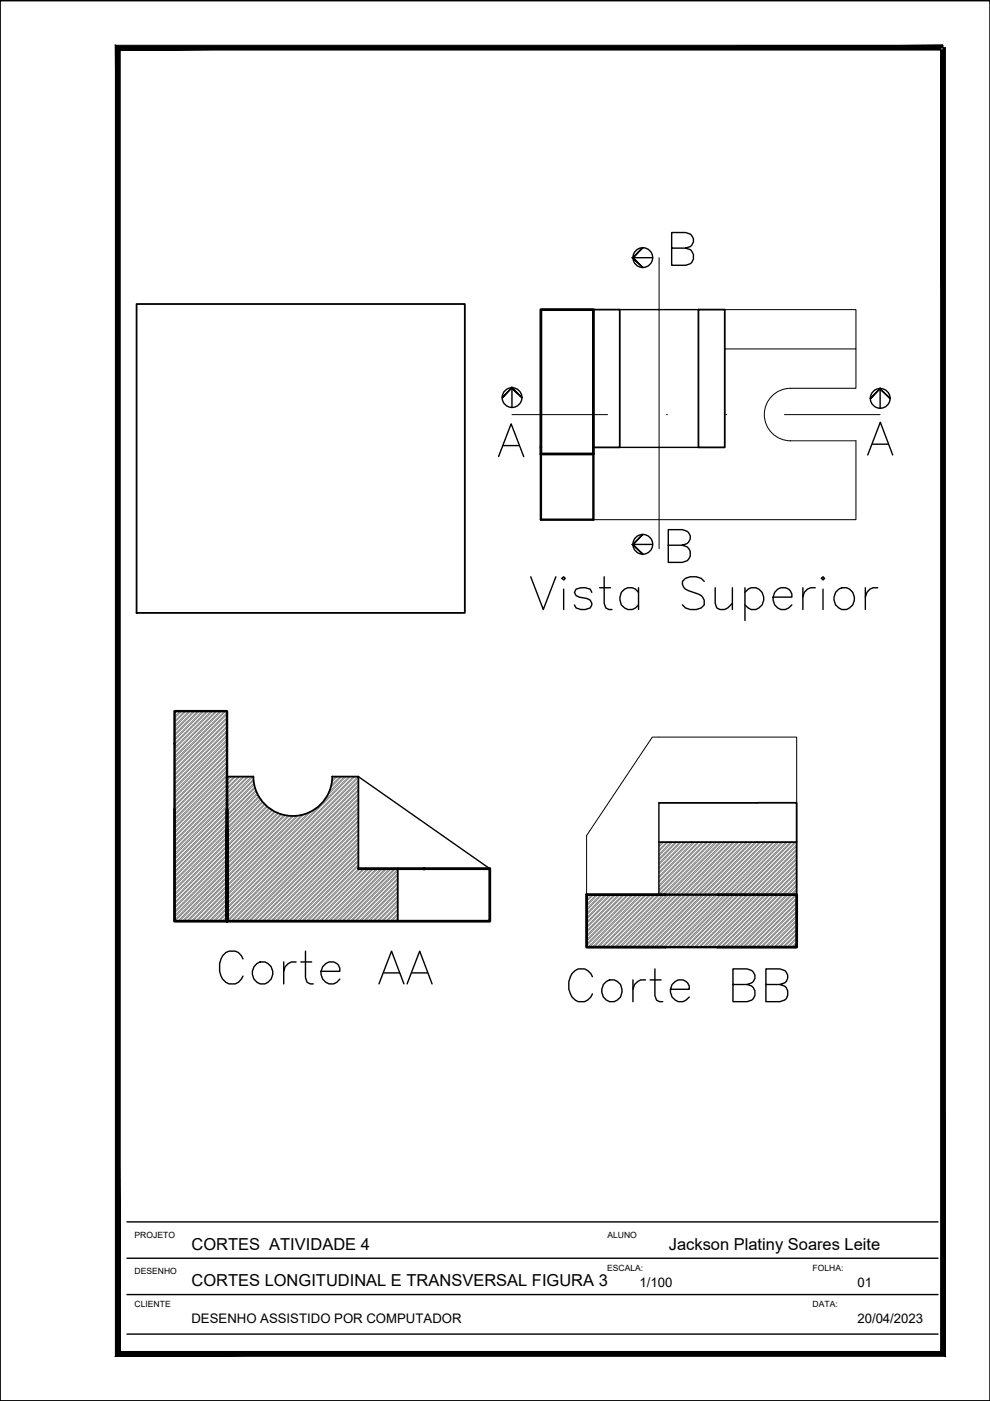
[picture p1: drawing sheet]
<svg xmlns="http://www.w3.org/2000/svg" width="210mm" height="297mm" viewBox="0 0 210 297" stroke-linecap="round" stroke-linejoin="round" font-family="sans-serif">
<!-- layer: A-PARED -->
<path d="M0 .1h209.9v296.9h-209.9zM29 64.5h69.6v65.4h-69.6zM125.8 65.6h5.6v29.3h-5.6M148.1 65.6h5.6v29.3h-5.6zM48.1 164.7h5.6M53.7 164.6a8.4 8.4 0 0 0 8.4 8.4 8.4 8.4 0 0 0 8.3-8.4M70.4 164.7h5.6v19.5M139.7 178.5h29.2M160.6 170.2h8.3v19.5M84.3 184.2v11.1" fill="none" stroke="#000" stroke-width=".38"/>
<g fill="none" stroke="#808080" stroke-width=".21">
<path d="M37.3 150.8l-.3 .2M37.6 150.8l-.6 .5M38.2 150.8l-1.2 1.2M38.5 150.8l-1.5 1.5M39.2 150.8l-2.2 2.1M39.5 150.8l-2.5 2.4M40.1 150.8l-3.1 3M40.4 150.8l-3.4 3.4M41 150.8l-4 4M41.3 150.8l-4.3 4.3M42 150.8l-5 4.9M42.2 150.8l-5.2 5.2"/>
<path d="M42.9 150.8l-5.9 5.9M43.2 150.8l-6.2 6.2M43.8 150.8l-6.8 6.8M44.2 150.8l-7.2 7.1M44.8 150.8l-7.8 7.7M45.1 150.8l-8.1 8M45.7 150.8l-8.7 8.7M46 150.8l-9 9M46.7 150.8l-9.7 9.6M46.9 150.8l-9.9 9.9M47.6 150.8l-10.6 10.5M47.9 150.8l-10.9 10.9"/>
<path d="M48.1 151.1l-11.1 11.1M48.1 152.1l-11.1 11.1M48.1 153l-11.1 11.2M48.1 154l-11.1 11.1M48.1 154.9l-11.1 11.1M48.1 155.8l-11.1 11.1M48.1 156.7l-11.1 11.2M48.1 157.7l-11.1 11.1M48.1 158.7l-11.1 11.1M48.1 159.6l-11.1 11.1M48.1 151.5l-11.1 11.1M48.1 152.4l-11.1 11.1"/>
<path d="M48.1 153.3l-11.1 11.2M48.1 154.2l-11.1 11.2M48.1 155.2l-11.1 11.1M48.1 156.2l-11.1 11.1M48.1 157.1l-11.1 11.1M48.1 158l-11.1 11.1M48.1 158.9l-11.1 11.2M48.1 159.9l-11.1 11.1M48.1 160.5l-11.1 11.1M48.1 161.4l-11.1 11.2M48.1 162.4l-11.1 11.1M48.1 163.3l-11.1 11.1"/>
<path d="M48.1 164.2l-11.1 11.2M48.1 160.8l-11.1 11.1M48.1 161.7l-11.1 11.2M48.1 162.7l-11.1 11.1M48.1 163.6l-11.1 11.2M48.1 164.6l-11.1 11.1M48.6 164.7l-11.6 11.6M49 164.7l-12 11.9M49.6 164.7l-12.6 12.6M49.9 164.7l-12.9 12.9M50.5 164.7l-13.5 13.5M50.8 164.7l-13.8 13.8"/>
<path d="M51.5 164.7l-14.5 14.4M51.8 164.7l-14.8 14.7M52.4 164.7l-15.4 15.4M52.7 164.7l-15.7 15.7M53.3 164.7l-16.3 16.3M53.7 164.7l-16.7 16.6M53.7 165.3l-16.7 16.6M53.8 165.5l-16.8 16.8M53.8 166.1l-16.8 16.8M53.9 166.4l-16.9 16.8M54 166.9l-17 16.9M54.1 167.1l-17.1 17"/>
<path d="M54.2 167.5l-17.2 17.3M54.3 167.8l-17.3 17.3M54.5 168.2l-17.5 17.5M54.6 168.4l-17.6 17.6M54.8 168.9l-17.8 17.7M54.9 169l-17.9 18M55.2 169.4l-18.2 18.2M55.3 169.6l-18.3 18.3M55.6 170l-18.6 18.5M55.7 170.1l-18.7 18.7M56 170.5l-19 19M56.2 170.6l-19.2 19.2"/>
<path d="M56.5 170.9l-19.5 19.5M56.7 171.1l-19.7 19.6M57 171.3l-20 20M57.2 171.5l-20.2 20.1M57.6 171.7l-20.6 20.6M57.7 171.8l-20.7 20.8M58.2 172.1l-21.2 21.1M58.4 172.2l-21.4 21.3M58.8 172.4l-21.8 21.7M59 172.5l-22 22M59.5 172.6l-22.5 22.5M59.7 172.7l-22.6 22.6"/>
<path d="M60.2 172.8l-22.5 22.5M60.5 172.9l-22.4 22.4M61 173l-22.3 22.3M61.3 173l-22.3 22.3M61.9 173l-22.3 22.3M62.2 173l-22.3 22.3M62.9 173l-22.3 22.3M63.2 173l-22.3 22.3M64 172.8l-22.5 22.5M64.4 172.7l-22.6 22.6M65.4 172.4l-23 22.9M66 172.1l-23.3 23.2"/>
<path d="M70.5 164.7l-.1 .1M71.2 164.7l-.8 .8M71.5 164.7l-1.1 1.1M72.1 164.7l-1.9 1.9M72.4 164.7l-2.3 2.3M73 164.7l-3.3 3.3M73.4 164.7l-3.9 3.9M74 164.7l-30.7 30.6M74.3 164.7l-30.7 30.6M74.9 164.7l-30.6 30.6M75.2 164.7l-30.6 30.6M75.9 164.7l-30.7 30.6"/>
<path d="M76 165.5l-29.9 29.8M76 166.4l-28.9 28.9M76 167.4l-28 27.9M76 164.9l-30.4 30.4M76 165.8l-29.5 29.5M76 166.7l-28.6 28.6M76 168.3l-27 27M76 169.2l-26.1 26.1M76 170.2l-25.2 25.1M76 171.1l-24.2 24.2M76 172l-23.3 23.3M76 173l-22.3 22.3"/>
<path d="M76 173.9l-21.4 21.4M76 174.9l-20.5 20.4M76 175.8l-19.5 19.5M76 176.7l-18.6 18.6M76 177.7l-17.7 17.6M76 178.6l-16.7 16.7M76 179.6l-15.8 15.7M76 167.7l-27.7 27.6M76 168.6l-26.7 26.7M76 169.5l-25.8 25.8M76 170.5l-24.8 24.8M76 171.4l-23.9 23.9"/>
<path d="M76 172.4l-23 22.9M76 173.3l-22 22M76 174.2l-21.1 21.1M76 175.2l-20.2 20.1M76 176.1l-19.2 19.2M76 177l-18.3 18.3M76 178l-17.3 17.3M76 178.9l-16.4 16.4M76 179.9l-15.5 15.4M139.8 178.5l-.1 .1M140.4 178.5l-.7 .8M140.7 178.5l-1 1.1"/>
<path d="M141.4 178.5l-1.7 1.7M141.6 178.5l-1.9 2M142.3 178.5l-2.6 2.6M142.6 178.5l-2.9 3M143.2 178.5l-3.5 3.6M143.5 178.5l-3.8 3.9M144.1 178.5l-4.4 4.5M144.4 178.5l-4.7 4.8M145.1 178.5l-5.4 5.5M145.4 178.5l-5.7 5.8M146 178.5l-6.3 6.4M146.3 178.5l-6.6 6.7"/>
<path d="M146.9 178.5l-7.2 7.3M147.3 178.5l-7.6 7.6M147.9 178.5l-8.2 8.3M148.2 178.5l-8.5 8.6M148.8 178.5l-9.1 9.2M149.1 178.5l-9.4 9.5M149.8 178.5l-10.1 10.1M150.1 178.5l-10.4 10.5M150.7 178.5l-11 11.1M151 178.5l-22.3 22.3M151.6 178.5l-22.2 22.3M152 178.5l-22.3 22.3"/>
<path d="M152.6 178.5l-22.3 22.3M152.9 178.5l-22.3 22.3M153.5 178.5l-22.3 22.3M153.8 178.5l-22.2 22.3M154.5 178.5l-22.3 22.3M154.8 178.5l-22.3 22.3M155.4 178.5l-22.3 22.3M155.7 178.5l-22.3 22.3M156.3 178.5l-22.2 22.3M156.6 178.5l-22.2 22.3M157.3 178.5l-22.3 22.3M157.6 178.5l-22.3 22.3"/>
<path d="M158.2 178.5l-22.3 22.3M158.5 178.5l-22.3 22.3M159.1 178.5l-22.2 22.3M159.5 178.5l-22.3 22.3M160.1 178.5l-22.3 22.3M160.4 178.5l-22.3 22.3M161 178.5l-22.2 22.3M161.3 178.5l-22.2 22.3M162 178.5l-22.3 22.3M162.3 178.5l-22.3 22.3M162.9 178.5l-22.3 22.3M163.2 178.5l-22.3 22.3"/>
<path d="M163.8 178.5l-22.2 22.3M164.1 178.5l-22.2 22.3M164.8 178.5l-22.3 22.3M165.1 178.5l-22.3 22.3M165.7 178.5l-22.3 22.3M166 178.5l-22.2 22.3M166.7 178.5l-22.3 22.3M167 178.5l-22.3 22.3M167.6 178.5l-22.3 22.3M167.9 178.5l-22.3 22.3M168.5 178.5l-22.2 22.3M168.8 178.5l-22.2 22.3"/>
<path d="M168.9 179.1l-21.7 21.7M168.9 179.4l-21.4 21.4M76 180.5l-14.8 14.8M76 181.4l-13.9 13.9M76 182.4l-13 12.9M76 183.3l-12 12M76 180.8l-14.5 14.5M76 181.7l-13.6 13.6M76 182.7l-12.7 12.6M76 183.6l-11.7 11.7M76 184.2l-11.1 11.1M76.4 184.2l-11.2 11.1"/>
<path d="M77 184.2l-11.1 11.1M77.3 184.2l-11.1 11.1M77.9 184.2l-11.1 11.1M78.2 184.2l-11.1 11.1M78.9 184.2l-11.2 11.1M79.2 184.2l-11.2 11.1M79.8 184.2l-11.1 11.1M80.1 184.2l-11.1 11.1M80.7 184.2l-11.1 11.1M81.1 184.2l-11.2 11.1M81.7 184.2l-11.2 11.1M82 184.2l-11.1 11.1"/>
<path d="M82.6 184.2l-11.1 11.1M82.9 184.2l-11.1 11.1M83.6 184.2l-11.2 11.1M83.9 184.2l-11.2 11.1M84.3 184.3l-10.9 11M84.3 185.2l-10 10.1M84.3 186.2l-9.1 9.1M84.3 187.1l-8.1 8.2M84.3 188.1l-7.2 7.2M84.3 189l-6.3 6.3M84.3 189.9l-5.3 5.4M84.3 190.9l-4.4 4.4"/>
<path d="M84.3 191.8l-3.4 3.5M84.3 192.8l-2.5 2.5M84.3 193.7l-1.6 1.6M84.3 194.6l-.6 .7M84.3 184.6l-10.6 10.7M84.3 185.6l-9.7 9.7M84.3 186.5l-8.8 8.8M84.3 187.4l-7.8 7.9M84.3 188.4l-6.9 6.9M84.3 189.3l-5.9 6M84.3 190.2l-5 5.1M84.3 191.2l-4.1 4.1"/>
<path d="M84.3 192.1l-3.1 3.2M84.3 193.1l-2.2 2.2M84.3 194l-1.2 1.3M84.3 194.9l-.3 .4M124.6 189.7l-.2 .2M124.9 189.7l-.5 .5M125.5 189.7l-1.1 1.1M125.8 189.7l-1.4 1.4M126.4 189.7l-2 2.1M126.7 189.7l-2.3 2.4M127.4 189.7l-3 3M127.7 189.7l-3.3 3.3"/>
<path d="M128.3 189.7l-3.9 3.9M128.7 189.7l-4.3 4.3M129.2 189.7l-4.8 4.9M129.6 189.7l-5.2 5.2M130.2 189.7l-5.8 5.8M130.5 189.7l-6.1 6.1M131.1 189.7l-6.7 6.8M131.4 189.7l-7 7.1M132.1 189.7l-7.7 7.7M132.4 189.7l-8 8M133 189.7l-8.6 8.6M133.3 189.7l-8.9 9"/>
<path d="M133.9 189.7l-9.5 9.5M134.2 189.7l-9.8 9.9M134.9 189.7l-10.5 10.5M135.2 189.7l-10.8 10.8M135.8 189.7l-11.1 11.1M136.1 189.7l-11.1 11.1M136.8 189.7l-11.2 11.1M137.1 189.7l-11.2 11.1M137.7 189.7l-11.1 11.1M138 189.7l-11.1 11.1M138.6 189.7l-11.1 11.1M138.9 189.7l-11.1 11.1"/>
<path d="M139.6 189.7l-11.2 11.1M168.9 180l-20.8 20.8M168.9 181l-19.8 19.8M168.9 181.9l-18.9 18.9M168.9 182.9l-18 17.9M168.9 183.8l-17 17M168.9 184.7l-16.1 16.1M168.9 185.7l-15.1 15.1M168.9 186.6l-14.2 14.2M168.9 187.5l-13.3 13.3M168.9 188.5l-12.4 12.3M168.9 189.4l-11.4 11.4"/>
<path d="M168.9 190.4l-10.4 10.4M168.9 191.3l-9.5 9.5M168.9 192.2l-8.6 8.6M168.9 193.2l-7.7 7.6M168.9 194.1l-6.7 6.7M168.9 195l-5.8 5.8M168.9 196l-4.8 4.8M168.9 196.9l-3.9 3.9M168.9 197.9l-3 2.9M168.9 198.8l-2 2M168.9 199.7l-1.1 1.1M168.9 180.3l-20.5 20.5"/>
<path d="M168.9 181.3l-19.5 19.5M168.9 182.2l-18.6 18.6M168.9 183.2l-17.6 17.6M168.9 184.1l-16.7 16.7M168.9 185l-15.8 15.8M168.9 186l-14.8 14.8M168.9 186.9l-13.9 13.9M168.9 187.9l-12.9 12.9M168.9 188.8l-12 12M168.9 189.7l-11.1 11.1M168.9 190.7l-10.2 10.1M168.9 191.6l-9.2 9.2"/>
<path d="M168.9 192.5l-8.3 8.3M168.9 193.4l-7.4 7.4M168.9 194.4l-6.4 6.4M168.9 195.4l-5.5 5.4M168.9 196.3l-4.5 4.5M168.9 197.2l-3.6 3.6M168.9 198.1l-2.7 2.7M168.9 199.1l-1.7 1.7M168.9 200.6l-.2 .2M168.9 200l-.8 .8"/>
</g>
<path d="M114.7 65.6h11.1v30.7h-11.1zM37 171.6v23.7h66.8v-11.1h-27.8M48.1 175.8v19.5v-23.7v23.7M141.1 189.7h-16.7v11.1h16.7M152.2 189.7h16.7v11.1h-16.7" fill="none" stroke="#000" stroke-width=".59"/>
<!-- layer: A-MOBILIA -->
<path d="M114.7 96.3v13.9h11.1v-13.9M37 171.6v-20.8h11.1v20.8M141.1 189.7h11.1" fill="none" stroke="#000" stroke-width=".51"/>
<!-- layer: A-MURETA -->
<path d="M131.4 65.6h16.7M131.4 94.9h16.7M76 164.7l27.8 19.5M139.7 170.2h20.9h-20.9v19.5" fill="none" stroke="#000" stroke-width=".3"/>
<circle cx="89.9" cy="184.2" r=".25" fill="#000" stroke="#000" stroke-width=".21"/>
<!-- layer: A-PORTA -->
<path d="M153.7 65.6h27.8v8.4h-27.8M168.9 170.2v-13.9h-30.6l-13.9 20.9v12.5" fill="none" stroke="#000" stroke-width=".21"/>
<!-- layer: A-PORTA-IDEN -->
<path d="M181.5 74v8.3h-13.9a5.6 5.6 0 0 0-5.5 5.6 5.6 5.6 0 0 0 5.5 5.6h13.9v16.7h-55.7" fill="none" stroke="#000" stroke-width=".21"/>
<!-- layer: A-PROJECAO -->
<path d="M139.7 54.6v61.7M108.5 87.9h20.3M141.3 87.9h.1M153.8 87.9h.1M166.3 87.9h20.3" fill="none" stroke="#000" stroke-width=".21"/>
<!-- layer: AP-LEGEN -->
<g fill="none" stroke="#000" stroke-width=".3">
<path d="M134.2 54.6h4.1M108.5 82.2v4.2M186.6 82.4v4.2M134.2 115.4h4.1M26.9 259.1h172M26.9 274.5h172M26.9 266.8h172M26.9 282.9h172"/>
<circle cx="136.3" cy="54.6" r="2.1"/>
<circle cx="108.6" cy="84.3" r="2.1"/>
<circle cx="186.6" cy="84.5" r="2.1"/>
<circle cx="136.3" cy="115.4" r="2.1"/>
</g>
<g fill="#000" stroke="#000" stroke-width=".21">
<path d="M134.1 54.6l2.1 2.2 .1-.1zM134.1 54.6h.2l2 2.1zM134.1 54.6h.2l1.9-2.1zM136.2 52.5l.1 .1-2 2z"/>
<path d="M108.5 82.1l-2.1 2.2 .1 .1zM108.5 82.1v.2l-2 2.1zM108.5 82.1v.2l2.2 2zM108.5 82.3l2.2 2-.1 .1z"/>
<path d="M184.4 84.4l.2 .1 2-2.2zM186.6 82.3v.2l-2 2zM186.6 82.3v.2l2.1 1.9zM186.6 82.5l2.1 1.9-.1 .1z"/>
<path d="M134.1 115.4l2.1 2.2 .1-.1zM134.1 115.4h.2l2 2.1zM134.1 115.4h.2l1.9-2.1zM136.2 113.3l.1 .1-2 2z"/>
</g>
<!-- layer: A-TEXTO -->
<path d="M142.4 52.6h3l1-.3a1.62 1.62 0 0 0 0-2.7l-1-.3h-3v6.9h3l1-.3a1.85 1.85 0 0 0 .6-2 1.85 1.85 0 0 0-1.6-1.3M105.7 96.8l2.7-6.9 2.6 6.9M106.7 94.5h3.3M184 96.5l2.6-7 2.7 7M185 94.2h3.3M141.7 115.6h3l1-.3a1.56 1.56 0 0 0 0-2.7l-1-.3h-3v6.9h3a1.82 1.82 0 0 0 1.7-1.8 1.82 1.82 0 0 0-1.7-1.8" fill="none" stroke="#000" stroke-width=".3"/>
<!-- layer: A-PARED -->
<path d="M25.5 10.6h174.4v-1zM24.5 9.6h175.4l-174.4 1zM24.5 9.6l1 276.9v-275.9zM24.5 9.6l1 276.9-1 1.1zM25.5 286.5l-1 1.1 174.9-1.1zM24.5 287.6l174.9-1.1 1 1.1zM199.4 10.1v276.4l1 1.1zM199.4 10.1h1v277.5z" fill="#000" stroke="#000" stroke-width=".21"/>
<text font-size="14.1" x="111.1" y="132.6">Vista Superior</text>
<text font-size="11.5" x="45.5" y="209.9">Corte AA</text>
<text font-size="11" x="119.2" y="213.4">Corte BB</text>
<g font-size="3.5">
<text x="40.6" y="265">CORTES ATIVIDADE 4</text>
<text x="141.8" y="265">Jackson Platiny Soares Leite</text>
<text x="40.6" y="272.7">CORTES LONGITUDINAL E TRANSVERSAL FIGURA 3</text>
</g>
<g font-size="2.8">
<text x="135.6" y="272.9">1/100</text>
<text x="181.8" y="272.9">01</text>
<text x="40.6" y="280.6">DESENHO ASSISTIDO POR COMPUTADOR</text>
<text x="181.8" y="280.6">20/04/2023</text>
</g>
<g font-size="1.8">
<text x="28.5" y="262.5">PROJETO</text>
<text x="128.8" y="262.5">ALUNO</text>
<text x="128.7" y="269.4">ESCALA:</text>
<text x="172.3" y="269.4">FOLHA:</text>
<text x="28.5" y="270.2">DESENHO</text>
<text x="28.5" y="277.1">CLIENTE</text>
<text x="172.3" y="277.1">DATA:</text>
</g>
</svg>
